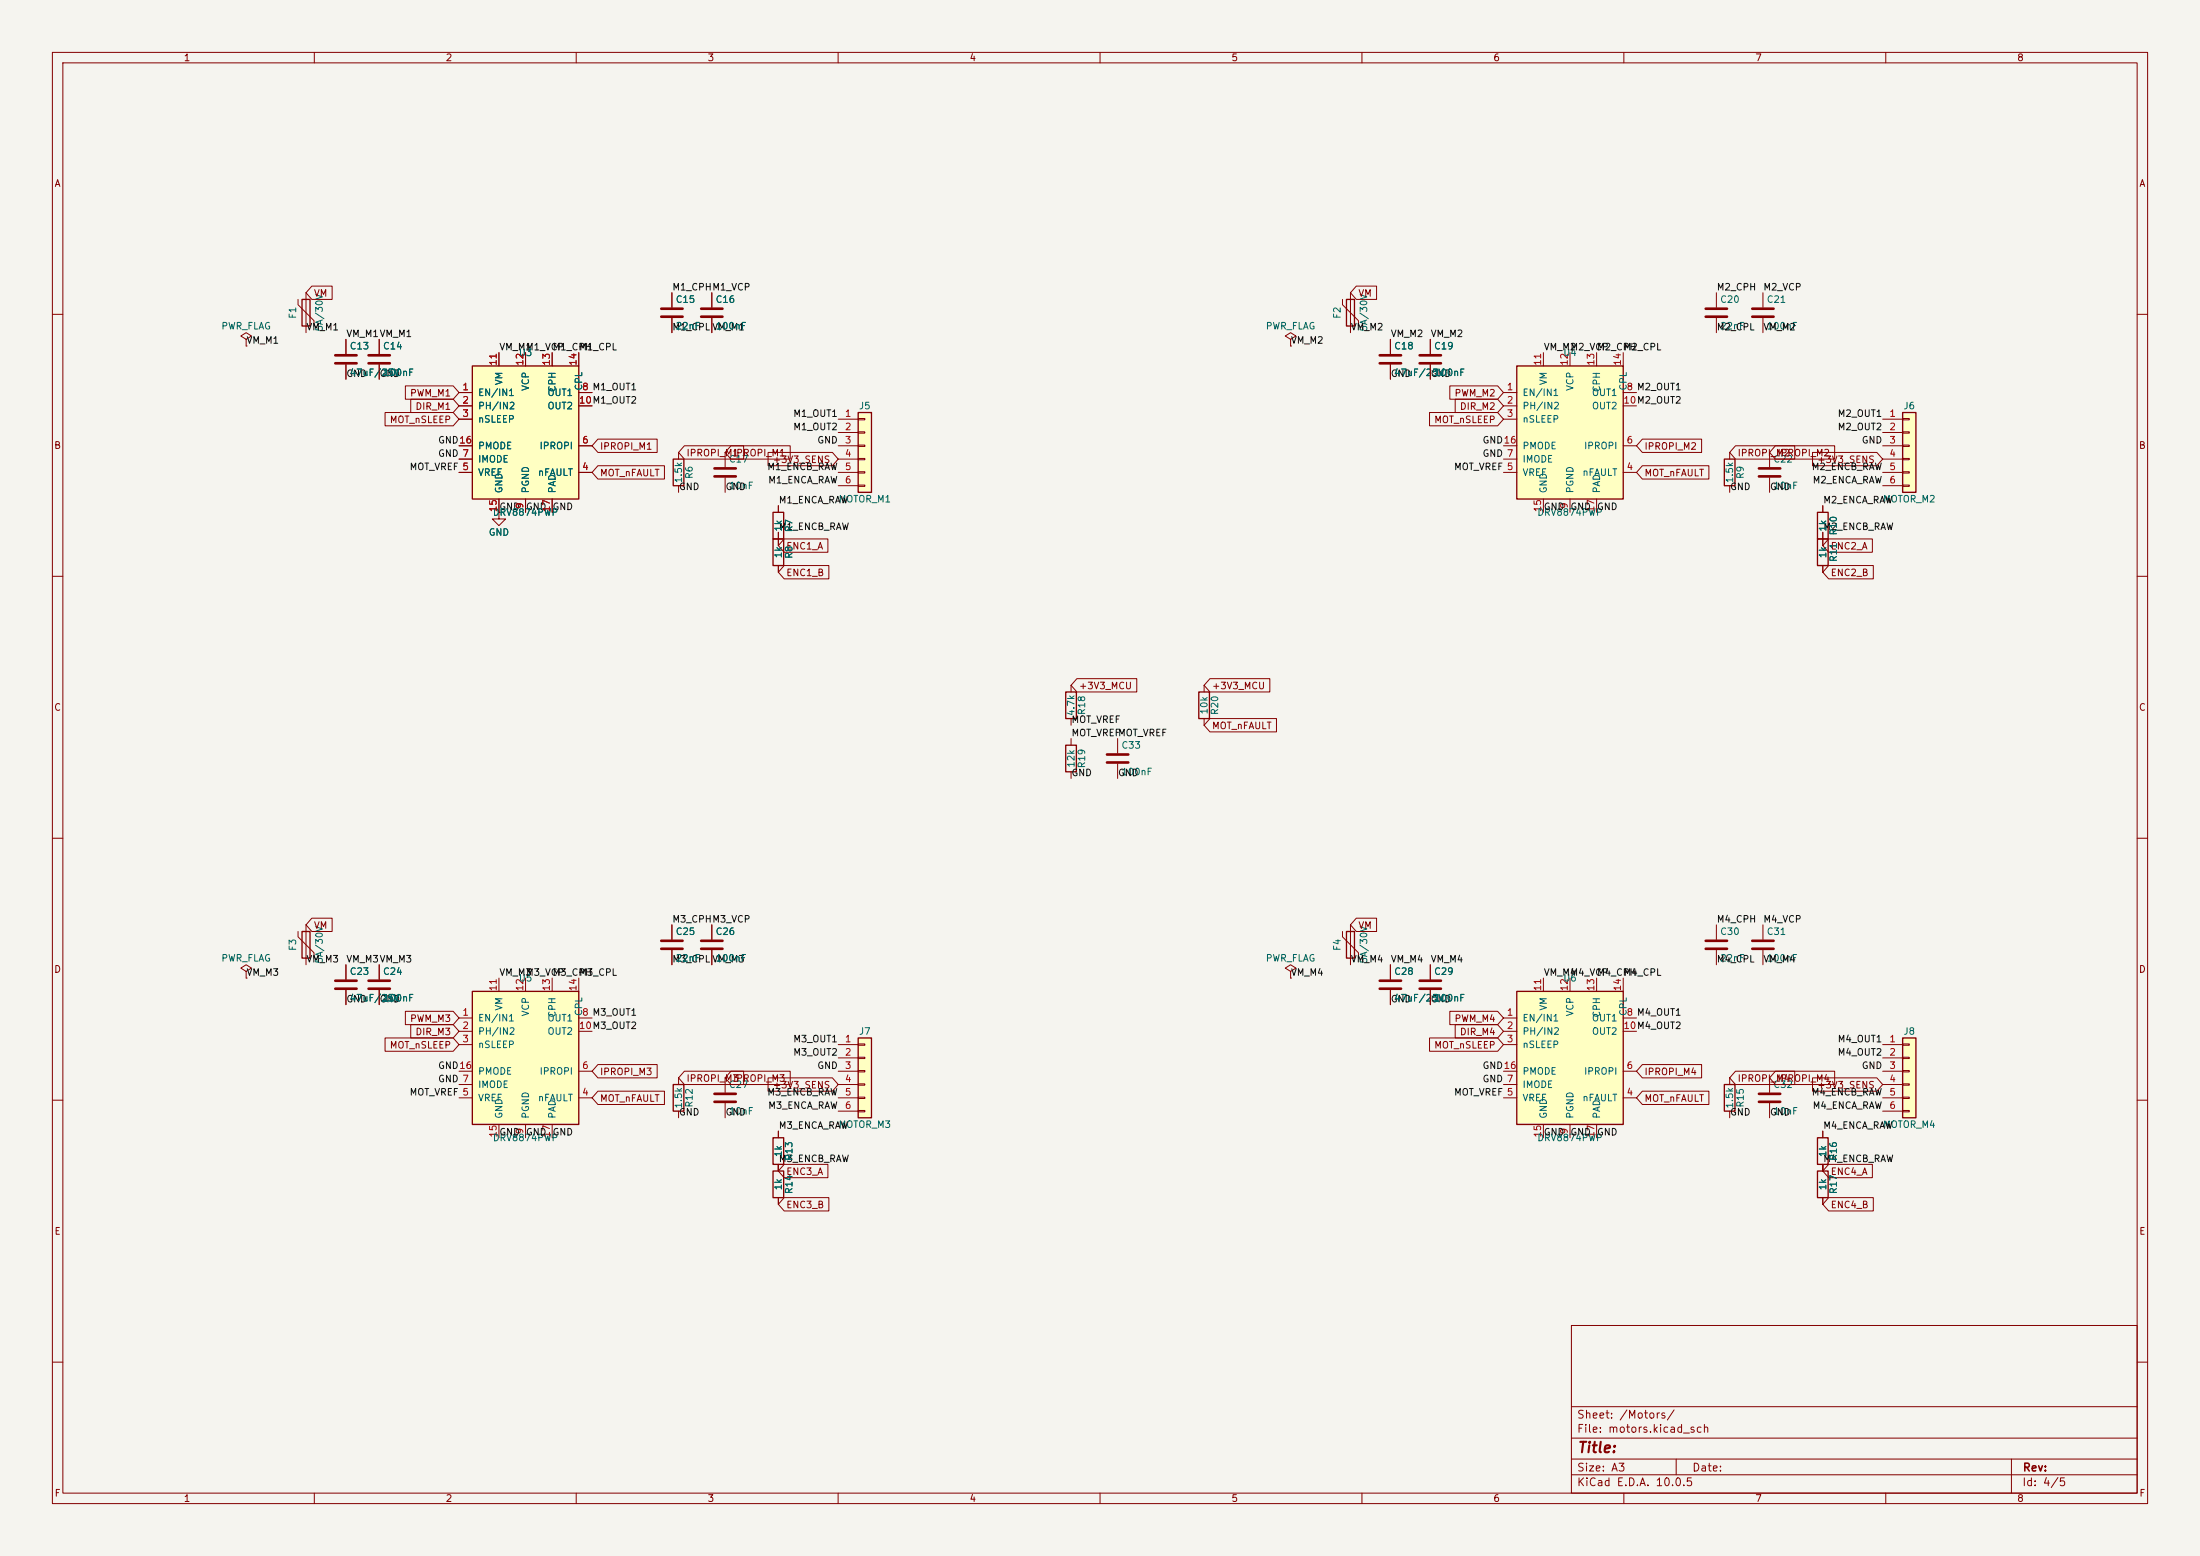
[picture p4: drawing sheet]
<svg xmlns="http://www.w3.org/2000/svg" width="420mm" height="297mm" viewBox="0 0 420 297" stroke-linecap="round" stroke-linejoin="round" font-family="sans-serif">
<path d="M0 0h420v297h-420z" fill="#f5f4ef" stroke="#f5f4ef" stroke-width=".19"/>
<g fill="none" stroke="#840000" stroke-width=".19">
<path d="M10 10h400v277h-400zM12 12h396v273h-396zM60 10v2M110 10v2M160 10v2M210 10v2M260 10v2M310 10v2M360 10v2M10 60h2M408 60h2M10 110h2"/>
<path d="M408 110h2M10 160h2M408 160h2M10 210h2M408 210h2M300 253h108v32h-108zM10 260h2M300 278.5h108M300 274.5h108M300 268.5h108M320 278.5v3M384 278.5v6.5"/>
<path d="M408 260h2M60 285v2M110 285v2M160 285v2M210 285v2M260 285v2M300 281.5h108M310 285v2M360 285v2"/>
</g>
<path d="M363.2 78.7h2.6v15.3h-2.6z" fill="#ffffc2"/>
<path d="M363.2 78.7h2.6v15.3h-2.6zM347 217.2h2v5h-2z" fill="none" stroke="#840000" stroke-width=".25"/>
<g fill="none" stroke="#840000" stroke-width=".19">
<path d="M363.2 79.9h1.3v.2h-1.3zM95.2 97.8v1.3h1.3l-1.3 1.2-1.2-1.2h1.2M95.2 97.8h.1M359.4 80h3.8M359.4 82.6h3.8M359.4 85.1h3.8M359.4 87.6h3.8M359.4 90.2h3.8M359.4 92.7h3.8M363.2 82.4h1.3v.3h-1.3zM363.2 85h1.3v.2h-1.3zM363.2 87.5h1.3v.3h-1.3z"/>
<path d="M363.2 90h1.3v.3h-1.3zM363.2 92.6h1.3v.2h-1.3zM265.4 184.2v2.7M265.4 189v2.8M273 184.2v2.7M273 189v2.8M348 215.9v1.3M348 222.2v1.3"/>
</g>
<path d="M263.4 187.2h4.1M263.4 188.7h4.1M271 187.2h4.1M271 188.7h4.1" fill="none" stroke="#840000" stroke-width=".51"/>
<path d="M363.2 198.1h2.6v15.3h-2.6z" fill="#ffffc2"/>
<path d="M128.5 87.6h2.1v5.1h-2.1zM347 97.8h2v5.1h-2zM347 102.9h2v5.1h-2zM228.9 132.1h2v5.1h-2zM203.5 142.2h2v5.1h-2zM57.7 177.8h1.5v5.1h-1.5zM257 177.8h1.6v5.1h-1.6zM363.2 198.1h2.6v15.3h-2.6z" fill="none" stroke="#840000" stroke-width=".25"/>
<g fill="none" stroke="#840000" stroke-width=".19">
<path d="M128.3 55.9v2.8M135.9 55.9v2.8M128.3 60.7v2.8M135.9 60.7v2.8M129.5 86.4v1.2M129.5 92.7v1.3M138.4 86.4v2.8M138.4 91.2v2.8M348 96.5v1.3M348 101.6v2.5M348 108v1.2M229.9 130.8v1.3"/>
<path d="M229.9 137.2v1.2M204.5 141v1.2M204.5 147.3v1.3M56.9 177.8v1l3 3.1v1M58.4 176.5v7.7M256.3 177.8v1l3 3.1v1M257.8 176.5v7.7M327.7 176.5v2.8M336.5 176.5v2.8M327.7 181.4v2.8M336.5 181.4v2.8M359.4 199.4h3.8"/>
<path d="M363.2 199.3h1.3v.2h-1.3zM337.8 205.7v2.8M337.8 210.6v2.8M359.4 201.9h3.8M359.4 204.5h3.8M359.4 207h3.8M359.4 209.6h3.8M359.4 212.1h3.8M363.2 201.8h1.3v.3h-1.3zM363.2 204.3h1.3v.3h-1.3zM363.2 206.9h1.3v.2h-1.3zM363.2 209.4h1.3v.3h-1.3z"/>
<path d="M363.2 212h1.3v.2h-1.3z"/>
</g>
<path d="M126.2 58.9h4.1M133.9 58.9h4M126.2 60.5h4.1M133.9 60.5h4M136.4 89.4h4.1M136.4 90.9h4.1M325.6 179.6h4.1M334.5 179.6h4.1M325.6 181.1h4.1M334.5 181.1h4.1M335.8 208.8h4.1M335.8 210.3h4.1" fill="none" stroke="#840000" stroke-width=".51"/>
<path d="M90.2 189.2h20.3v25.4h-20.3z" fill="#ffffc2"/>
<path d="M90.2 189.2h20.3v25.4h-20.3z" fill="none" stroke="#840000" stroke-width=".25"/>
<g fill="none" stroke="#840000" stroke-width=".19">
<path d="M128.3 176.5v2.8M66 184.2v2.7M66 189v2.8M72.4 184.2v2.7M72.4 189v2.8M87.6 194.3h2.6M87.6 196.9h2.6M87.6 199.4h2.6M95.2 186.7v2.5M100.3 186.7v2.5M105.4 186.7v2.5M110.5 194.3h2.5"/>
<path d="M110.5 196.9h2.5M110.5 186.7v2.5M128.3 181.4v2.8M87.6 209.6h2.6M87.6 204.5h2.6M87.6 207h2.6M95.2 214.6v2.6M100.3 214.6v2.6M105.4 214.6v2.6M110.5 209.6h2.5M110.5 204.5h2.5"/>
</g>
<path d="M126.2 179.6h4.1M64 187.2h4.1M64 188.7h4.1M70.4 187.2h4M70.4 188.7h4M126.2 181.1h4.1" fill="none" stroke="#840000" stroke-width=".51"/>
<path d="M163.8 78.7h2.6v15.3h-2.6z" fill="#ffffc2"/>
<path d="M257 57.2h1.6v5h-1.6zM163.8 78.7h2.6v15.3h-2.6z" fill="none" stroke="#840000" stroke-width=".25"/>
<g fill="none" stroke="#840000" stroke-width=".19">
<path d="M256.3 57.2v1l3 3v1M257.8 55.9v7.6M163.8 79.9h1.3v.2h-1.3zM246.4 64.8l1-.7-1-.6-1 .6 1 .7v1.2M246.4 66h.1M160 80h3.8M160 82.6h3.8M160 85.1h3.8M160 87.6h3.8M160 90.2h3.8M160 92.7h3.8M163.8 82.4h1.3v.3h-1.3z"/>
<path d="M163.8 85h1.3v.2h-1.3zM163.8 87.5h1.3v.3h-1.3zM163.8 90h1.3v.3h-1.3zM163.8 92.6h1.3v.2h-1.3zM135.9 176.5v2.8M135.9 181.4v2.8"/>
</g>
<path d="M133.9 179.6h4M133.9 181.1h4" fill="none" stroke="#840000" stroke-width=".51"/>
<path d="M289.6 189.2h20.3v25.4h-20.3z" fill="#ffffc2"/>
<path d="M147.6 97.8h2v5.1h-2zM147.6 102.9h2v5.1h-2zM289.6 189.2h20.3v25.4h-20.3zM128.5 207h2.1v5.1h-2.1z" fill="none" stroke="#840000" stroke-width=".25"/>
<g fill="none" stroke="#840000" stroke-width=".19">
<path d="M148.6 96.5v1.3M148.6 101.6v2.5M148.6 108v1.2M213.4 141v2.8M213.4 145.8v2.8M287 194.3h2.6M287 196.9h2.6M287 199.4h2.6M294.6 186.7v2.5M299.7 186.7v2.5M304.8 186.7v2.5M309.9 194.3h2.5"/>
<path d="M309.9 196.9h2.5M309.9 186.7v2.5M129.5 205.7v1.3M129.5 212.1v1.3M138.4 205.7v2.8M138.4 210.6v2.8M287 209.6h2.6M287 204.5h2.6M287 207h2.6M294.6 214.6v2.6M299.7 214.6v2.6M304.8 214.6v2.6"/>
<path d="M309.9 209.6h2.5M309.9 204.5h2.5"/>
</g>
<path d="M211.3 144h4.1M211.3 145.5h4.1M136.4 208.8h4.1M136.4 210.3h4.1" fill="none" stroke="#840000" stroke-width=".51"/>
<path d="M289.6 69.9h20.3v25.4h-20.3z" fill="#ffffc2"/>
<path d="M57.7 57.2h1.5v5h-1.5zM289.6 69.9h20.3v25.4h-20.3z" fill="none" stroke="#840000" stroke-width=".25"/>
<g fill="none" stroke="#840000" stroke-width=".19">
<path d="M56.9 57.2v1l3 3v1M58.4 55.9v7.6M47 64.8l1-.7-1-.6-1 .6 1 .7v1.2M47 66h.1M265.4 64.8v2.8M265.4 69.6v2.8M273 64.8v2.8M273 69.6v2.8M287 74.9h2.6M287 77.5h2.6M294.6 67.3v2.6M299.7 67.3v2.6"/>
<path d="M304.8 67.3v2.6M309.9 74.9h2.5M309.9 77.5h2.5M309.9 67.3v2.6M287 80h2.6M287 90.2h2.6M287 85.1h2.6M287 87.6h2.6M294.6 95.3v2.5M299.7 95.3v2.5M304.8 95.3v2.5M309.9 90.2h2.5"/>
<path d="M309.9 85.1h2.5"/>
</g>
<path d="M263.4 67.8h4.1M263.4 69.3h4.1M271 67.8h4.1M271 69.3h4.1" fill="none" stroke="#840000" stroke-width=".51"/>
<path d="M163.8 198.1h2.6v15.3h-2.6z" fill="#ffffc2"/>
<path d="M163.8 198.1h2.6v15.3h-2.6z" fill="none" stroke="#840000" stroke-width=".25"/>
<g fill="none" stroke="#840000" stroke-width=".19">
<path d="M327.7 55.9v2.8M336.5 55.9v2.8M327.7 60.7v2.8M336.5 60.7v2.8M47 185.4l1-.6-1-.6-1 .6 1 .6v1.3M47 186.7h.1M160 199.4h3.8M163.8 199.3h1.3v.2h-1.3zM160 201.9h3.8M160 204.5h3.8M160 207h3.8M160 209.6h3.8"/>
<path d="M160 212.1h3.8M163.8 201.8h1.3v.3h-1.3zM163.8 204.3h1.3v.3h-1.3zM163.8 206.9h1.3v.2h-1.3zM163.8 209.4h1.3v.3h-1.3zM163.8 212h1.3v.2h-1.3z"/>
</g>
<path d="M325.6 58.9h4.1M334.5 58.9h4.1M325.6 60.5h4.1M334.5 60.5h4.1" fill="none" stroke="#840000" stroke-width=".51"/>
<path d="M90.2 69.9h20.3v25.4h-20.3z" fill="#ffffc2"/>
<path d="M90.2 69.9h20.3v25.4h-20.3zM329.2 87.6h2v5.1h-2zM203.5 132.1h2v5.1h-2zM147.6 217.2h2v5h-2zM329.2 207h2v5.1h-2zM147.6 223.5h2v5.1h-2zM347 223.5h2v5.1h-2z" fill="none" stroke="#840000" stroke-width=".25"/>
<g fill="none" stroke="#840000" stroke-width=".19">
<path d="M59.5 54.6h3.9v2.6h-3.9l-1.1-1.3zM128.3 55.9v2.8M135.9 55.9v2.8M258.9 54.6h3.9v2.6h-3.9l-1.1-1.3zM66 64.8v2.8M66 69.6v2.8M72.4 64.8v2.8M72.4 69.6v2.8M73.5 78.7h13l1.1 1.3-1.1 1.3h-13zM77.4 73.7h9.1l1.1 1.2-1.1 1.3h-9.1zM78.4 76.2h8.1l1.1 1.3-1.1 1.2h-8.1zM87.6 74.9h2.6"/>
<path d="M87.6 77.5h2.6M95.2 67.3v2.6M100.3 67.3v2.6M105.4 67.3v2.6M110.5 74.9h2.5M110.5 77.5h2.5M110.5 67.3v2.6M128.3 60.7v2.8M135.9 60.7v2.8M265.4 64.8v2.8M265.4 69.6v2.8M272.9 78.7h13l1.1 1.3-1.1 1.3h-13z"/>
<path d="M273 64.8v2.8M273 69.6v2.8M276.8 73.7h9.1l1.1 1.2-1.1 1.3h-9.1zM277.8 76.2h8.1l1.1 1.3-1.1 1.2h-8.1zM87.6 80h2.6M87.6 90.2h2.6M87.6 85.1h2.6M87.6 87.6h2.6M95.2 97.8h.1M95.2 95.3v2.5M100.3 95.3v2.5M105.4 95.3v2.5"/>
<path d="M110.5 90.2h2.5M110.5 85.1h2.5M114.1 88.9h12.7v2.5h-12.7l-1.1-1.2zM114.1 83.8h11.4v2.6h-11.4l-1.1-1.3zM130.7 85.1h11.3v2.5h-11.3l-1.2-1.2zM139.5 85.1h11.4v2.5h-11.4l-1.1-1.2zM146.6 86.4h12.3l1.1 1.2-1.1 1.3h-12.3zM148.6 96.5v1.3M313.5 88.9h12.7v2.5h-12.7l-1.1-1.2zM313.5 83.8h11.3v2.6h-11.3l-1.1-1.3zM330.2 86.4v1.2M330.2 92.7v1.3"/>
<path d="M331.3 85.1h11.3v2.5h-11.3l-1.1-1.2zM337.8 86.4v2.8M337.8 91.2v2.8M338.9 85.1h11.3v2.5h-11.3l-1.1-1.2zM346 86.4h12.3l1.1 1.2-1.1 1.3h-12.3zM348 96.5v1.3M148.6 101.6v2.5M148.6 108v1.2M149.7 102.9h8.4v2.5h-8.4l-1.1-1.3zM149.7 107.9h8.5v2.6h-8.5l-1.1-1.3zM348 101.6v2.5M348 108v1.2"/>
<path d="M349.1 102.9h8.3v2.5h-8.3l-1.1-1.3zM349.1 107.9h8.5v2.6h-8.5l-1.1-1.3zM204.5 130.8v1.3M204.5 137.2v1.2M205.6 129.5h11.4v2.6h-11.4l-1.1-1.3zM231 137.2h12.7v2.5h-12.7l-1.1-1.3zM231 129.5h11.4v2.6h-11.4l-1.1-1.3zM59.5 175.3h3.9v2.5h-3.9l-1.1-1.3zM128.3 176.5v2.8M135.9 176.5v2.8M258.9 175.3h3.9v2.5h-3.9l-1.1-1.3zM66 184.2v2.7"/>
<path d="M66 189v2.8M72.4 184.2v2.7M72.4 189v2.8M73.5 198.1h13l1.1 1.3-1.1 1.3h-13zM77.4 193h9.1l1.1 1.3-1.1 1.3h-9.1zM78.4 195.6h8.1l1.1 1.3-1.1 1.2h-8.1zM128.3 181.4v2.8M135.9 181.4v2.8M246.4 185.4l1-.6-1-.6-1 .6 1 .6v1.3M246.4 186.7h.1M265.4 184.2v2.7M265.4 189v2.8"/>
<path d="M272.9 198.1h13l1.1 1.3-1.1 1.3h-13zM273 184.2v2.7M273 189v2.8M276.8 193h9.1l1.1 1.3-1.1 1.3h-9.1zM277.8 195.6h8.1l1.1 1.3-1.1 1.2h-8.1zM114.1 203.2h11.4v2.5h-11.4l-1.1-1.2zM114.1 208.3h12.7v2.5h-12.7l-1.1-1.2zM130.7 204.5h11.3v2.5h-11.3l-1.2-1.3zM139.5 204.5h11.4v2.5h-11.4l-1.1-1.3zM146.6 205.7h12.3l1.1 1.3-1.1 1.3h-12.3zM148.6 215.9v1.3M313.5 203.2h11.3v2.5h-11.3l-1.1-1.2z"/>
<path d="M313.5 208.3h12.7v2.5h-12.7l-1.1-1.2zM330.2 205.7v1.3M330.2 212.1v1.3M331.3 204.5h11.3v2.5h-11.3l-1.1-1.3zM338.9 204.5h11.3v2.5h-11.3l-1.1-1.3zM346 205.7h12.3l1.1 1.3-1.1 1.3h-12.3zM348 215.9v1.3M148.6 222.2v1.3M148.6 228.6v1.3M149.7 228.6h8.5v2.5h-8.5l-1.1-1.2zM149.7 222.2h8.4v2.6h-8.4l-1.1-1.3zM348 222.2v1.3"/>
<path d="M348 228.6v1.3M349.1 222.2h8.3v2.6h-8.3l-1.1-1.3zM349.1 228.6h8.5v2.5h-8.5l-1.1-1.2z"/>
</g>
<path d="M64 67.8h4.1M64 69.3h4.1M70.4 67.8h4M70.4 69.3h4M335.8 89.4h4.1M335.8 90.9h4.1" fill="none" stroke="#840000" stroke-width=".51"/>
<text font-size="2" fill="#840000" x="301" y="277.8">Title:</text>
<g font-size="1.5" fill="#840000">
<text x="300.9" y="273.8">File: motors.kicad_sch</text>
<text x="300.9" y="271.1">Sheet: /Motors/</text>
<text x="300.9" y="281.2">Size: A3</text>
<text x="322.9" y="281.2">Date:</text>
<text x="386" y="281.2">Rev:</text>
<text x="300.9" y="284">KiCad E.D.A. 10.0.5</text>
<text x="385.9" y="284">Id: 4/5</text>
</g>
<g font-size="1.3" fill="#840000">
<text x="35" y="12">1</text>
<text x="85" y="12">2</text>
<text x="135" y="12">3</text>
<text x="185" y="12">4</text>
<text x="235" y="12">5</text>
<text x="285" y="12">6</text>
<text x="335" y="12">7</text>
<text x="385" y="12">8</text>
<text x="10.3" y="36">A</text>
<text x="408.3" y="36">A</text>
<text x="59.8" y="56.9">VM</text>
<text x="259.2" y="56.9">VM</text>
<text x="78.2" y="76">PWM_M1</text>
<text x="277.6" y="76">PWM_M2</text>
<text x="74.3" y="81.1">MOT_nSLEEP</text>
<text x="79.2" y="78.5">DIR_M1</text>
<text x="273.7" y="81.1">MOT_nSLEEP</text>
<text x="278.6" y="78.5">DIR_M2</text>
<text x="10.2" y="86">B</text>
<text x="114.4" y="86.1">IPROPI_M1</text>
<text x="130.9" y="87.4">IPROPI_M1</text>
<text x="139.8" y="87.4">IPROPI_M1</text>
<text x="147.4" y="88.7">+3V3_SENS</text>
<text x="313.8" y="86.1">IPROPI_M2</text>
<text x="331.6" y="87.4">IPROPI_M2</text>
<text x="339.2" y="87.4">IPROPI_M2</text>
<text x="346.8" y="88.7">+3V3_SENS</text>
<text x="408.2" y="86">B</text>
<text x="114.4" y="91.2">MOT_nFAULT</text>
<text x="313.8" y="91.2">MOT_nFAULT</text>
<text x="150" y="105.2">ENC1_A</text>
<text x="349.4" y="105.2">ENC2_A</text>
<text x="150" y="110.3">ENC1_B</text>
<text x="349.4" y="110.3">ENC2_B</text>
<text x="205.9" y="131.9">+3V3_MCU</text>
<text x="231.3" y="131.9">+3V3_MCU</text>
<text x="10.2" y="136">C</text>
<text x="408.2" y="136">C</text>
<text x="231.3" y="139.5">MOT_nFAULT</text>
<text x="59.8" y="177.6">VM</text>
<text x="259.2" y="177.6">VM</text>
<text x="10.2" y="186">D</text>
<text x="408.2" y="186">D</text>
<text x="78.2" y="195.4">PWM_M3</text>
<text x="79.2" y="197.9">DIR_M3</text>
<text x="277.6" y="195.4">PWM_M4</text>
<text x="278.6" y="197.9">DIR_M4</text>
<text x="74.3" y="200.4">MOT_nSLEEP</text>
<text x="273.7" y="200.4">MOT_nSLEEP</text>
<text x="114.4" y="205.5">IPROPI_M3</text>
<text x="130.9" y="206.8">IPROPI_M3</text>
<text x="139.8" y="206.8">IPROPI_M3</text>
<text x="147.4" y="208.1">+3V3_SENS</text>
<text x="313.8" y="205.5">IPROPI_M4</text>
<text x="331.6" y="206.8">IPROPI_M4</text>
<text x="339.2" y="206.8">IPROPI_M4</text>
<text x="346.8" y="208.1">+3V3_SENS</text>
<text x="114.4" y="210.6">MOT_nFAULT</text>
<text x="313.8" y="210.6">MOT_nFAULT</text>
<text x="150" y="224.6">ENC3_A</text>
<text x="349.4" y="224.6">ENC4_A</text>
<text x="150" y="230.9">ENC3_B</text>
<text x="349.4" y="230.9">ENC4_B</text>
<text x="10.3" y="236">E</text>
<text x="408.3" y="236">E</text>
<text x="10.3" y="286">F</text>
<text x="35" y="287">1</text>
<text x="85" y="287">2</text>
<text x="135" y="287">3</text>
<text x="185" y="287">4</text>
<text x="235" y="287">5</text>
<text x="285" y="287">6</text>
<text x="335" y="287">7</text>
<text x="385" y="287">8</text>
<text x="408.3" y="286">F</text>
</g>
<g font-size="1.3" fill="#0f0f0f">
<text x="128.2" y="55.8">M1_CPHM1_VCP</text>
<text x="327.6" y="55.8">M2_CPH</text>
<text x="336.5" y="55.8">M2_VCP</text>
<text x="47" y="65.9">VM_M1</text>
<text x="58.4" y="63.4">VM_M1</text>
<text x="66" y="64.6">VM_M1VM_M1</text>
<text x="128.2" y="63.4">M1_CPL VM_M1</text>
<text x="246.4" y="65.9">VM_M2</text>
<text x="257.8" y="63.4">VM_M2</text>
<text x="265.4" y="64.6">VM_M2</text>
<text x="273" y="64.6">VM_M2</text>
<text x="327.6" y="63.4">M2_CPL</text>
<text x="336.5" y="63.4">VM_M2</text>
<text x="95.2" y="67.2">VM_M1</text>
<text x="100.3" y="67.2">M1_VCP</text>
<text x="105.4" y="67.2">M1_CPH</text>
<text x="110.5" y="67.2">M1_CPL</text>
<text x="294.6" y="67.2">VM_M2</text>
<text x="299.7" y="67.2">M2_VCP</text>
<text x="304.8" y="67.2">M2_CPH</text>
<text x="309.9" y="67.2">M2_CPL</text>
<text x="66" y="72.3">GND</text>
<text x="72.4" y="72.3">GND</text>
<text x="265.4" y="72.3">GND</text>
<text x="273" y="72.3">GND</text>
<text x="151.3" y="79.9">M1_OUT1</text>
<text x="151.3" y="82.4">M1_OUT2</text>
<text x="350.7" y="79.9">M2_OUT1</text>
<text x="350.7" y="82.4">M2_OUT2</text>
<text x="83.5" y="85">GND16</text>
<text x="83.5" y="87.5">GND 7</text>
<text x="155.9" y="85">GND</text>
<text x="282.9" y="85">GND16</text>
<text x="282.9" y="87.5">GND 7</text>
<text x="355.3" y="85">GND</text>
<text x="78.1" y="90">MOT_VREF 5</text>
<text x="129.5" y="93.9">GND</text>
<text x="138.4" y="93.9">GND</text>
<text x="146.4" y="90">M1_ENCB_RAW</text>
<text x="146.5" y="92.6">M1_ENCA_RAW</text>
<text x="277.5" y="90">MOT_VREF 5</text>
<text x="330.2" y="93.9">GND</text>
<text x="337.8" y="93.9">GND</text>
<text x="345.8" y="90">M2_ENCB_RAW</text>
<text x="345.9" y="92.6">M2_ENCA_RAW</text>
<text x="95.2" y="97.7">GND</text>
<text x="100.3" y="97.7">GND</text>
<text x="105.4" y="97.7">GND</text>
<text x="148.6" y="96.4">M1_ENCA_RAW</text>
<text x="148.6" y="101.5">M1_ENCB_RAW</text>
<text x="294.6" y="97.7">GND</text>
<text x="299.7" y="97.7">GND</text>
<text x="304.8" y="97.7">GND</text>
<text x="348" y="96.4">M2_ENCA_RAW</text>
<text x="348" y="101.5">M2_ENCB_RAW</text>
<text x="204.4" y="138.3">MOT_VREF</text>
<text x="204.4" y="140.8">MOT_VREF</text>
<text x="213.3" y="140.8">MOT_VREF</text>
<text x="204.4" y="148.5">GND</text>
<text x="213.3" y="148.5">GND</text>
<text x="128.2" y="176.4">M3_CPHM3_VCP</text>
<text x="327.6" y="176.4">M4_CPH</text>
<text x="336.5" y="176.4">M4_VCP</text>
<text x="58.4" y="184">VM_M3</text>
<text x="66" y="184">VM_M3VM_M3</text>
<text x="128.2" y="184">M3_CPL VM_M3</text>
<text x="257.8" y="184">VM_M4</text>
<text x="265.4" y="184">VM_M4</text>
<text x="273" y="184">VM_M4</text>
<text x="327.6" y="184">M4_CPL</text>
<text x="336.5" y="184">VM_M4</text>
<text x="47" y="186.6">VM_M3</text>
<text x="66" y="191.6">GND</text>
<text x="72.4" y="191.6">GND</text>
<text x="95.2" y="186.6">VM_M3</text>
<text x="100.3" y="186.6">M3_VCP</text>
<text x="105.4" y="186.6">M3_CPH</text>
<text x="110.5" y="186.6">M3_CPL</text>
<text x="246.4" y="186.6">VM_M4</text>
<text x="265.4" y="191.6">GND</text>
<text x="273" y="191.6">GND</text>
<text x="294.6" y="186.6">VM_M4</text>
<text x="299.7" y="186.6">M4_VCP</text>
<text x="304.8" y="186.6">M4_CPH</text>
<text x="309.9" y="186.6">M4_CPL</text>
<text x="151.3" y="201.8">M3_OUT2</text>
<text x="151.3" y="199.3">M3_OUT1</text>
<text x="350.7" y="199.3">M4_OUT1</text>
<text x="350.7" y="201.8">M4_OUT2</text>
<text x="78.1" y="209.4">MOT_VREF 5</text>
<text x="83.5" y="204.3">GND16</text>
<text x="83.5" y="206.9">GND 7</text>
<text x="146.4" y="209.4">M3_ENCB_RAW</text>
<text x="155.9" y="204.3">GND</text>
<text x="277.5" y="209.4">MOT_VREF 5</text>
<text x="282.9" y="206.9">GND 7</text>
<text x="282.9" y="204.3">GND16</text>
<text x="345.8" y="209.4">M4_ENCB_RAW</text>
<text x="355.3" y="204.3">GND</text>
<text x="129.5" y="213.2">GND</text>
<text x="138.4" y="213.2">GND</text>
<text x="146.5" y="212">M3_ENCA_RAW</text>
<text x="148.6" y="215.8">M3_ENCA_RAW</text>
<text x="330.2" y="213.2">GND</text>
<text x="337.8" y="213.2">GND</text>
<text x="345.9" y="212">M4_ENCA_RAW</text>
<text x="348" y="215.8">M4_ENCA_RAW</text>
<text x="95.2" y="217">GND</text>
<text x="100.3" y="217">GND</text>
<text x="105.4" y="217">GND</text>
<text x="294.6" y="217">GND</text>
<text x="299.7" y="217">GND</text>
<text x="304.8" y="217">GND</text>
<text x="148.6" y="222.1">M3_ENCB_RAW</text>
<text x="348" y="222.1">M4_ENCB_RAW</text>
</g>
<g font-size="1.3" fill="#006464">
<text x="128.9" y="58.1">C15</text>
<text x="136.5" y="58.1">C16</text>
<text x="328.3" y="58.1">C20</text>
<text x="337.2" y="58.1">C21</text>
<text x="42.1" y="63.2">PWR_FLAG</text>
<text x="56.8" y="61" transform="rotate(-90 56.8 61)">F1</text>
<text x="61.9" y="63.4" transform="rotate(-90 61.9 63.4)">5A/30V</text>
<text x="128.9" y="63.2">22nF</text>
<text x="136.5" y="63.2">100nF</text>
<text x="241.5" y="63.2">PWR_FLAG</text>
<text x="256.2" y="61" transform="rotate(-90 256.2 61)">F2</text>
<text x="261.3" y="63.4" transform="rotate(-90 261.3 63.4)">5A/30V</text>
<text x="328.3" y="63.2">22nF</text>
<text x="337.2" y="63.2">100nF</text>
<text x="66.7" y="67">C13</text>
<text x="73" y="67">C14</text>
<text x="98.9" y="68.3">U3</text>
<text x="266" y="67">C18</text>
<text x="273.7" y="67">C19</text>
<text x="298.3" y="68.3">U4</text>
<text x="66.7" y="72.1">47uF/25V</text>
<text x="73" y="72.1">100nF</text>
<text x="91.2" y="75.9">EN/IN1</text>
<text x="96.2" y="73.6" transform="rotate(-90 96.2 73.6)">VM</text>
<text x="101.3" y="74.7" transform="rotate(-90 101.3 74.7)">VCP</text>
<text x="104.4" y="75.9">OUT1</text>
<text x="106.4" y="75" transform="rotate(-90 106.4 75)">CPH</text>
<text x="111.5" y="74.7" transform="rotate(-90 111.5 74.7)">CPL</text>
<text x="266" y="72.1">47uF/25V</text>
<text x="273.7" y="72.1">100nF</text>
<text x="290.5" y="75.9">EN/IN1</text>
<text x="295.6" y="73.6" transform="rotate(-90 295.6 73.6)">VM</text>
<text x="300.7" y="74.7" transform="rotate(-90 300.7 74.7)">VCP</text>
<text x="303.8" y="75.9">OUT1</text>
<text x="305.8" y="75" transform="rotate(-90 305.8 75)">CPH</text>
<text x="310.8" y="74.7" transform="rotate(-90 310.8 74.7)">CPL</text>
<text x="91.2" y="78.4">PH/IN2</text>
<text x="91.2" y="81">nSLEEP</text>
<text x="104.4" y="78.4">OUT2</text>
<text x="163.9" y="78.4">J5</text>
<text x="290.5" y="78.4">PH/IN2</text>
<text x="290.5" y="81">nSLEEP</text>
<text x="303.8" y="78.4">OUT2</text>
<text x="363.3" y="78.4">J6</text>
<text x="91.2" y="88.6">IMODE</text>
<text x="91.2" y="86.1">PMODE</text>
<text x="102.9" y="86.1">IPROPI</text>
<text x="139" y="88.6">C17</text>
<text x="290.5" y="88.6">IMODE</text>
<text x="290.5" y="86.1">PMODE</text>
<text x="302.3" y="86.1">IPROPI</text>
<text x="338.4" y="88.6">C22</text>
<text x="91.2" y="91.1">VREF</text>
<text x="96.2" y="94.3" transform="rotate(-90 96.2 94.3)">GND</text>
<text x="101.3" y="94.3" transform="rotate(-90 101.3 94.3)">PGND</text>
<text x="102.6" y="91.1">nFAULT</text>
<text x="106.4" y="94.3" transform="rotate(-90 106.4 94.3)">PAD</text>
<text x="130.5" y="92.3" transform="rotate(-90 130.5 92.3)">1.5k</text>
<text x="132.5" y="91.5" transform="rotate(-90 132.5 91.5)">R6</text>
<text x="139" y="93.7">10nF</text>
<text x="290.5" y="91.1">VREF</text>
<text x="295.6" y="94.3" transform="rotate(-90 295.6 94.3)">GND</text>
<text x="300.7" y="94.3" transform="rotate(-90 300.7 94.3)">PGND</text>
<text x="302" y="91.1">nFAULT</text>
<text x="305.8" y="94.3" transform="rotate(-90 305.8 94.3)">PAD</text>
<text x="331.2" y="92.3" transform="rotate(-90 331.2 92.3)">1.5k</text>
<text x="333.2" y="91.5" transform="rotate(-90 333.2 91.5)">R9</text>
<text x="338.4" y="93.7">10nF</text>
<text x="94" y="98.8">DRV8874PWP</text>
<text x="149.6" y="101.6" transform="rotate(-90 149.6 101.6)">1k</text>
<text x="151.6" y="101.7" transform="rotate(-90 151.6 101.7)">R7</text>
<text x="160" y="96.2">MOTOR_M1</text>
<text x="293.4" y="98.8">DRV8874PWP</text>
<text x="348.9" y="101.6" transform="rotate(-90 348.9 101.6)">1k</text>
<text x="359.4" y="96.2">MOTOR_M2</text>
<text x="93.2" y="102.6">GND</text>
<text x="149.6" y="106.7" transform="rotate(-90 149.6 106.7)">1k</text>
<text x="151.6" y="106.8" transform="rotate(-90 151.6 106.8)">R8</text>
<text x="348.9" y="106.7" transform="rotate(-90 348.9 106.7)">1k</text>
<text x="351" y="107.4" transform="rotate(-90 351 107.4)">R11</text>
<text x="351" y="102.3" transform="rotate(-90 351 102.3)">R10</text>
<text x="205.4" y="136.8" transform="rotate(-90 205.4 136.8)">4.7k</text>
<text x="207.5" y="136.6" transform="rotate(-90 207.5 136.6)">R18</text>
<text x="230.8" y="136.5" transform="rotate(-90 230.8 136.5)">10k</text>
<text x="232.9" y="136.6" transform="rotate(-90 232.9 136.6)">R20</text>
<text x="214" y="143.2">C33</text>
<text x="205.4" y="146.6" transform="rotate(-90 205.4 146.6)">12k</text>
<text x="207.5" y="146.8" transform="rotate(-90 207.5 146.8)">R19</text>
<text x="214" y="148.3">100nF</text>
<text x="128.9" y="178.8">C25</text>
<text x="136.5" y="178.8">C26</text>
<text x="328.3" y="178.8">C30</text>
<text x="337.2" y="178.8">C31</text>
<text x="42.1" y="183.8">PWR_FLAG</text>
<text x="56.8" y="181.6" transform="rotate(-90 56.8 181.6)">F3</text>
<text x="61.9" y="184" transform="rotate(-90 61.9 184)">5A/30V</text>
<text x="128.9" y="183.8">22nF</text>
<text x="136.5" y="183.8">100nF</text>
<text x="241.5" y="183.8">PWR_FLAG</text>
<text x="256.2" y="181.6" transform="rotate(-90 256.2 181.6)">F4</text>
<text x="261.3" y="184" transform="rotate(-90 261.3 184)">5A/30V</text>
<text x="328.3" y="183.8">22nF</text>
<text x="337.2" y="183.8">100nF</text>
<text x="66.7" y="186.4">C23</text>
<text x="66.7" y="191.5">47uF/25V</text>
<text x="73" y="186.4">C24</text>
<text x="73" y="191.5">100nF</text>
<text x="98.9" y="187.7">U5</text>
<text x="266" y="186.4">C28</text>
<text x="266" y="191.5">47uF/25V</text>
<text x="273.7" y="186.4">C29</text>
<text x="273.7" y="191.5">100nF</text>
<text x="298.3" y="187.7">U6</text>
<text x="91.2" y="195.3">EN/IN1</text>
<text x="91.2" y="197.8">PH/IN2</text>
<text x="96.2" y="193" transform="rotate(-90 96.2 193)">VM</text>
<text x="101.3" y="194.1" transform="rotate(-90 101.3 194.1)">VCP</text>
<text x="104.4" y="195.3">OUT1</text>
<text x="104.4" y="197.8">OUT2</text>
<text x="106.4" y="194.3" transform="rotate(-90 106.4 194.3)">CPH</text>
<text x="111.5" y="194" transform="rotate(-90 111.5 194)">CPL</text>
<text x="163.9" y="197.8">J7</text>
<text x="290.5" y="195.3">EN/IN1</text>
<text x="290.5" y="197.8">PH/IN2</text>
<text x="295.6" y="193" transform="rotate(-90 295.6 193)">VM</text>
<text x="300.7" y="194.1" transform="rotate(-90 300.7 194.1)">VCP</text>
<text x="303.8" y="195.3">OUT1</text>
<text x="303.8" y="197.8">OUT2</text>
<text x="305.8" y="194.3" transform="rotate(-90 305.8 194.3)">CPH</text>
<text x="310.8" y="194" transform="rotate(-90 310.8 194)">CPL</text>
<text x="363.3" y="197.8">J8</text>
<text x="91.2" y="200.4">nSLEEP</text>
<text x="290.5" y="200.4">nSLEEP</text>
<text x="91.2" y="208">IMODE</text>
<text x="91.2" y="205.4">PMODE</text>
<text x="102.9" y="205.4">IPROPI</text>
<text x="139" y="208">C27</text>
<text x="290.5" y="208">IMODE</text>
<text x="290.5" y="205.4">PMODE</text>
<text x="302.3" y="205.4">IPROPI</text>
<text x="338.4" y="208">C32</text>
<text x="91.2" y="210.5">VREF</text>
<text x="96.2" y="213.6" transform="rotate(-90 96.2 213.6)">GND</text>
<text x="101.3" y="213.6" transform="rotate(-90 101.3 213.6)">PGND</text>
<text x="102.6" y="210.5">nFAULT</text>
<text x="106.4" y="213.6" transform="rotate(-90 106.4 213.6)">PAD</text>
<text x="130.5" y="211.7" transform="rotate(-90 130.5 211.7)">1.5k</text>
<text x="132.5" y="211.5" transform="rotate(-90 132.5 211.5)">R12</text>
<text x="139" y="213.1">10nF</text>
<text x="160" y="215.6">MOTOR_M3</text>
<text x="290.5" y="210.5">VREF</text>
<text x="295.6" y="213.6" transform="rotate(-90 295.6 213.6)">GND</text>
<text x="300.7" y="213.6" transform="rotate(-90 300.7 213.6)">PGND</text>
<text x="302" y="210.5">nFAULT</text>
<text x="305.8" y="213.6" transform="rotate(-90 305.8 213.6)">PAD</text>
<text x="331.2" y="211.7" transform="rotate(-90 331.2 211.7)">1.5k</text>
<text x="333.2" y="211.5" transform="rotate(-90 333.2 211.5)">R15</text>
<text x="338.4" y="213.1">10nF</text>
<text x="359.4" y="215.6">MOTOR_M4</text>
<text x="94" y="218.1">DRV8874PWP</text>
<text x="149.6" y="221" transform="rotate(-90 149.6 221)">1k</text>
<text x="151.6" y="221.7" transform="rotate(-90 151.6 221.7)">R13</text>
<text x="293.4" y="218.1">DRV8874PWP</text>
<text x="348.9" y="221" transform="rotate(-90 348.9 221)">1k</text>
<text x="351" y="221.7" transform="rotate(-90 351 221.7)">R16</text>
<text x="149.6" y="227.3" transform="rotate(-90 149.6 227.3)">1k</text>
<text x="348.9" y="227.3" transform="rotate(-90 348.9 227.3)">1k</text>
<text x="151.6" y="228" transform="rotate(-90 151.6 228)">R14</text>
<text x="351" y="228" transform="rotate(-90 351 228)">R17</text>
</g>
<g font-size="1.3" fill="#a90000">
<text x="95.1" y="69.9" transform="rotate(-90 95.1 69.9)">11</text>
<text x="100.2" y="69.9" transform="rotate(-90 100.2 69.9)">12</text>
<text x="105.3" y="69.9" transform="rotate(-90 105.3 69.9)">13</text>
<text x="110.4" y="69.9" transform="rotate(-90 110.4 69.9)">14</text>
<text x="294.5" y="69.9" transform="rotate(-90 294.5 69.9)">11</text>
<text x="299.6" y="69.9" transform="rotate(-90 299.6 69.9)">12</text>
<text x="304.7" y="69.9" transform="rotate(-90 304.7 69.9)">13</text>
<text x="309.7" y="69.9" transform="rotate(-90 309.7 69.9)">14</text>
<text x="88.2" y="74.8">1</text>
<text x="88.2" y="77.3">2</text>
<text x="110.4" y="77.3">10M1_OUT2</text>
<text x="110.4" y="77.3">10</text>
<text x="111" y="74.8">8 M1_OUT1</text>
<text x="111" y="74.8">8</text>
<text x="287.6" y="74.8">1</text>
<text x="287.6" y="77.3">2</text>
<text x="309.8" y="77.3">10M2_OUT2</text>
<text x="310.4" y="74.8">8 M2_OUT1</text>
<text x="88.2" y="79.9">3</text>
<text x="161.2" y="79.9">1</text>
<text x="161.2" y="82.4">2</text>
<text x="287.6" y="79.9">3</text>
<text x="360.6" y="79.9">1</text>
<text x="360.6" y="82.4">2</text>
<text x="87.6" y="85">16</text>
<text x="88.2" y="87.5">7</text>
<text x="111" y="85">6</text>
<text x="161.2" y="85">3</text>
<text x="161.2" y="87.5">4</text>
<text x="310.4" y="85">6</text>
<text x="360.6" y="85">3</text>
<text x="360.6" y="87.5">4</text>
<text x="88.2" y="90">5</text>
<text x="111" y="90">4</text>
<text x="161.2" y="90">5</text>
<text x="161.2" y="92.6">6</text>
<text x="310.4" y="90">4</text>
<text x="360.6" y="90">5</text>
<text x="360.6" y="92.6">6</text>
<text x="95.1" y="97.9" transform="rotate(-90 95.1 97.9)">15</text>
<text x="100.2" y="97.3" transform="rotate(-90 100.2 97.3)">9</text>
<text x="105.3" y="97.9" transform="rotate(-90 105.3 97.9)">17</text>
<text x="294.5" y="97.9" transform="rotate(-90 294.5 97.9)">15</text>
<text x="299.6" y="97.3" transform="rotate(-90 299.6 97.3)">9</text>
<text x="304.7" y="97.9" transform="rotate(-90 304.7 97.9)">17</text>
<text x="95.1" y="189.3" transform="rotate(-90 95.1 189.3)">11</text>
<text x="100.2" y="189.3" transform="rotate(-90 100.2 189.3)">12</text>
<text x="105.3" y="189.3" transform="rotate(-90 105.3 189.3)">13</text>
<text x="110.4" y="189.3" transform="rotate(-90 110.4 189.3)">14</text>
<text x="294.5" y="189.3" transform="rotate(-90 294.5 189.3)">11</text>
<text x="299.6" y="189.3" transform="rotate(-90 299.6 189.3)">12</text>
<text x="304.7" y="189.3" transform="rotate(-90 304.7 189.3)">13</text>
<text x="309.7" y="189.3" transform="rotate(-90 309.7 189.3)">14</text>
<text x="88.2" y="194.2">1</text>
<text x="88.2" y="196.7">2</text>
<text x="110.4" y="196.7">10M3_OUT2</text>
<text x="111" y="194.2">8 M3_OUT1</text>
<text x="287.6" y="194.2">1</text>
<text x="287.6" y="196.7">2</text>
<text x="309.8" y="196.7">10M4_OUT2</text>
<text x="310.4" y="194.2">8 M4_OUT1</text>
<text x="88.2" y="199.3">3</text>
<text x="161.2" y="199.3">1</text>
<text x="161.2" y="201.8">2</text>
<text x="287.6" y="199.3">3</text>
<text x="360.6" y="199.3">1</text>
<text x="360.6" y="201.8">2</text>
<text x="111" y="209.4">4</text>
<text x="111" y="204.3">6</text>
<text x="161.2" y="204.3">3</text>
<text x="161.2" y="206.9">4</text>
<text x="161.2" y="209.4">5</text>
<text x="310.4" y="209.4">4</text>
<text x="310.4" y="204.3">6</text>
<text x="360.6" y="204.3">3</text>
<text x="360.6" y="206.9">4</text>
<text x="360.6" y="209.4">5</text>
<text x="161.2" y="212">6</text>
<text x="360.6" y="212">6</text>
<text x="95.1" y="217.2" transform="rotate(-90 95.1 217.2)">15</text>
<text x="100.2" y="216.6" transform="rotate(-90 100.2 216.6)">9</text>
<text x="105.3" y="217.2" transform="rotate(-90 105.3 217.2)">17</text>
<text x="294.5" y="217.2" transform="rotate(-90 294.5 217.2)">15</text>
<text x="299.6" y="216.6" transform="rotate(-90 299.6 216.6)">9</text>
<text x="304.7" y="217.2" transform="rotate(-90 304.7 217.2)">17</text>
</g>
</svg>
